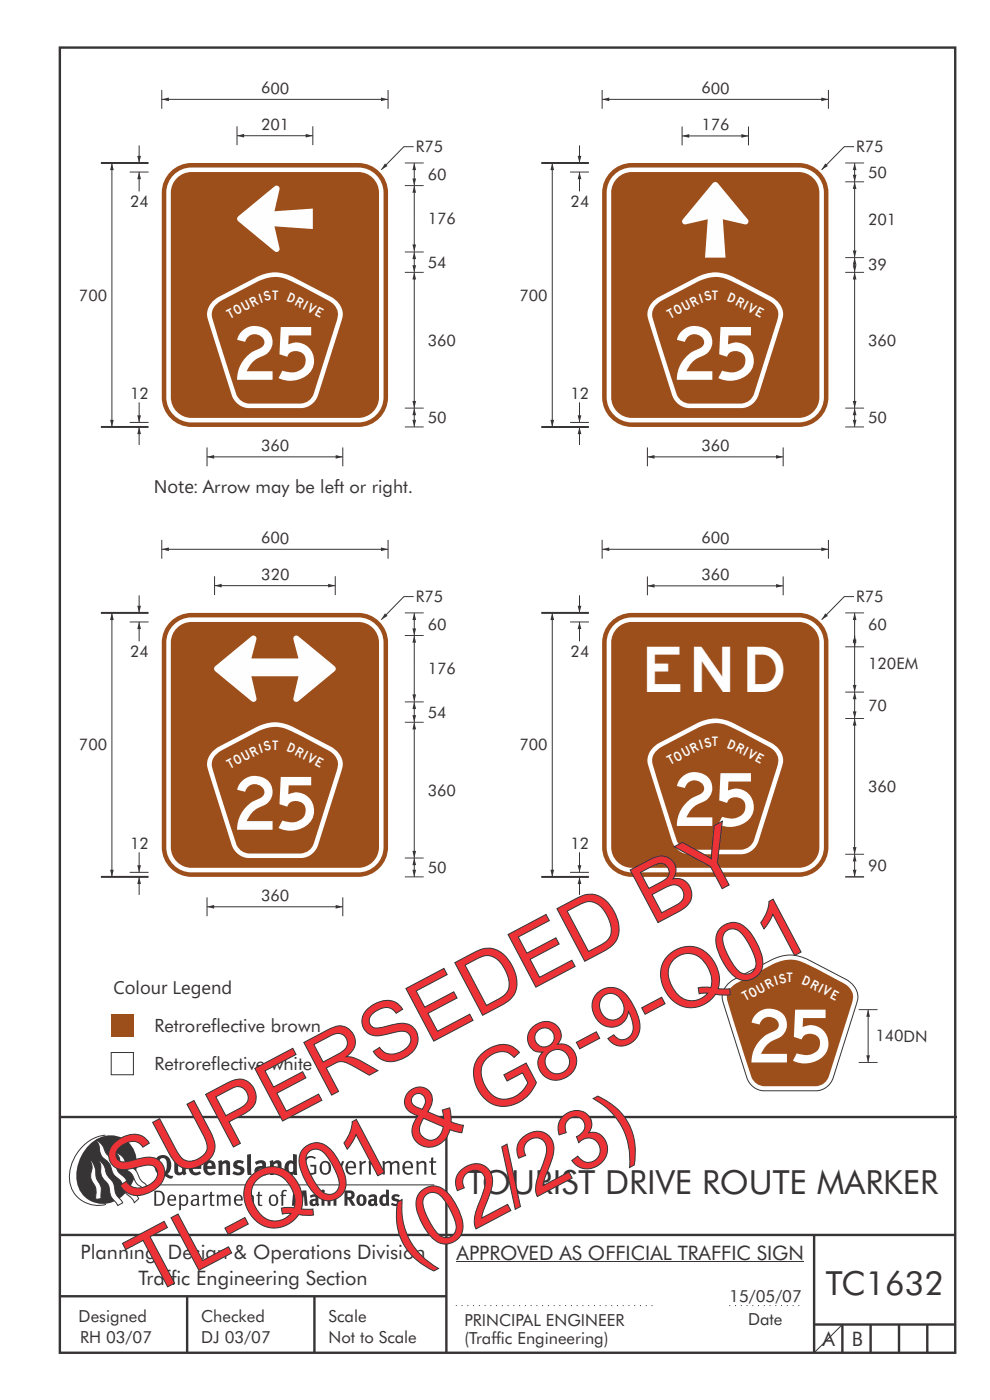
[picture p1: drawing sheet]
<svg xmlns="http://www.w3.org/2000/svg" width="210mm" height="297mm" viewBox="0 0 210 297" stroke-linecap="round" stroke-linejoin="round" font-family="sans-serif">
<g fill="none" stroke="#373435" stroke-width=".51">
<path d="M12.7 10.1h189.9v276.9h-189.9zM12.7 237h190.3M94.7 236.9v50.1M12.7 262h190M12.7 275h82M39.7 275v12M66.7 275v12M172.7 262v25M172.7 281h30M178.7 281v6M184.7 281v6M190.7 281v6"/>
<path d="M196.7 281v6"/>
</g>
<path d="M96.7 277h41.8M154.7 277h15.1" fill="none" stroke="#373435" stroke-width=".21" stroke-dasharray=".2 1" stroke-linecap="butt"/>
<path d="M96.9 267.7h73.6" fill="none" stroke="#373435" stroke-width=".21"/>
<path d="M23.6 215.1h4.7v4.7h-4.7z" fill-rule="evenodd" fill="#9d4f1b"/>
<path d="M23.6 223.3h4.7v4.7h-4.7z" fill-rule="evenodd" fill="#fefefe" stroke="#373435" stroke-width=".21"/>
<g fill="#373435">
<path d="M64.9 245.6a1.61 1.61 0 0 1 2.1 0l-.2 .3a1.17 1.17 0 0 0-1.4-.2 1.17 1.17 0 0 0-.6 1.3 1.42 1.42 0 0 0 1.2 1.8l.7-.1v-1.2h-.8l-.1-.4h1.3v1.8a1.82 1.82 0 0 1-2.2 0 1.82 1.82 0 0 1-.6-2.1l.2-.7z" fill-rule="evenodd"/>
<path d="M68.2 246.5a1.77 1.77 0 0 0 .4 2.7 1.39 1.39 0 0 0 1.4-.5 1.39 1.39 0 0 0 .2-1.5 1.19 1.19 0 0 0-2-.7zM68.5 246.8a.83 .83 0 0 1 1 .1 .83 .83 0 0 1 .2 .9 .75 .75 0 0 1-.6 1.1 .75 .75 0 0 1-.8-.9v-.9z" fill-rule="evenodd"/>
<path d="M70.5 246.3h.4l.8 2.4 .8-2.4h.5l-1.1 2.9h-.4z" fill-rule="evenodd"/>
<path d="M73.6 246.7a1.74 1.74 0 0 0 .5 2.5l.9-.1 .5-.2-.2-.3a.89 .89 0 0 1-1.1 .2 .89 .89 0 0 1-.4-1h1.7a1.15 1.15 0 0 0-.4-1.4 1.15 1.15 0 0 0-1.5 .3zM74 246.8a.67 .67 0 0 1 .8-.1 .67 .67 0 0 1 .3 .8h-1.3z" fill-rule="evenodd"/>
<path d="M76.2 246.4l.4-.1 .1 .4 .5-.4h.5l-.2 .5a.61 .61 0 0 0-.8 .6v1.8h-.4z" fill-rule="evenodd"/>
<path d="M78.1 246.4l.5-.1 .1 .4a.89 .89 0 0 1 .9-.4 .89 .89 0 0 1 .7 .7v2.2h-.4v-2.2l-.1-.2-.3-.1-.8 .3v2.2h-.4z" fill-rule="evenodd"/>
<path d="M81.1 246.4l.4-.1 .1 .4a.83 .83 0 0 1 .8-.4 .83 .83 0 0 1 .7 .4 .86 .86 0 0 1 .9-.4 .86 .86 0 0 1 .7 .7v2.2h-.4l-.1-2.4a.5 .5 0 0 0-.8 .1l-.2 .2v2.1h-.5v-2.3l-.4-.2-.7 .3v2.2h-.4z" fill-rule="evenodd"/>
<path d="M85.7 246.7a1.74 1.74 0 0 0 .5 2.5l.9-.1 .5-.2-.2-.3a.89 .89 0 0 1-1.1 .2 .89 .89 0 0 1-.4-1h1.7a1.15 1.15 0 0 0-.5-1.4 1.15 1.15 0 0 0-1.4 .3zM86 246.8a.67 .67 0 0 1 .9-.1 .67 .67 0 0 1 .3 .8h-1.3z" fill-rule="evenodd"/>
<path d="M88.3 246.4l.4-.1 .1 .4a.89 .89 0 0 1 .9-.4 .89 .89 0 0 1 .7 .7v2.2h-.4v-2.2l-.1-.2-.3-.1-.8 .3v2.2h-.4z" fill-rule="evenodd"/>
<path d="M91.5 245.6l.4-.1v.8h.7l-.2 .4h-.5v2.1l.1 .1h.5l.1 .3a.71 .71 0 0 1-1.2-.6v-1.9h-.3v-.4h.3z" fill-rule="evenodd"/>
<path d="M37 246.3l.8-.2v2a.46 .46 0 0 0 .2 .6 .46 .46 0 0 0 .6-.2v-2.2l.8-.2v2.4l.2 .5-.6 .3-.2-.3a1.03 1.03 0 0 1-1.2 .3 1.03 1.03 0 0 1-.6-1.1z" fill-rule="evenodd"/>
<path d="M40.4 246.5a1.64 1.64 0 0 0 0 2.3 1.64 1.64 0 0 0 2.3 .1l-.4-.4a.78 .78 0 0 1-.9 .2 .78 .78 0 0 1-.5-.7h1.8a1.37 1.37 0 0 0-.6-1.7 1.37 1.37 0 0 0-1.7 .2zM41 246.9a.48 .48 0 0 1 .7-.1 .48 .48 0 0 1 .2 .6h-1z" fill-rule="evenodd"/>
<path d="M43.5 246.5a1.65 1.65 0 0 0-.2 2 1.65 1.65 0 0 0 1.9 .7l.5-.3-.3-.4a.78 .78 0 0 1-.9 .3 .78 .78 0 0 1-.5-.8h1.8a1.37 1.37 0 0 0-.6-1.7 1.37 1.37 0 0 0-1.7 .2zM44.1 246.9a.48 .48 0 0 1 .6-.1 .48 .48 0 0 1 .2 .6h-.9z" fill-rule="evenodd"/>
<path d="M46.3 246.3l.7-.2 .1 .4a.95 .95 0 0 1 1-.3 .95 .95 0 0 1 .7 .8v2.3h-.8v-2.3l-.3-.2-.5 .3v2.2h-.8z" fill-rule="evenodd"/>
<path d="M49.7 246.5a1.73 1.73 0 0 1 2-.1l-.2 .5-.6-.2a.42 .42 0 0 0-.6 .3l.2 .2a1.23 1.23 0 0 1 1.4 1.1 1.47 1.47 0 0 1-2.3 .9l-.3-.2 .3-.6 .7 .3a.47 .47 0 0 0 .7-.3 .87 .87 0 0 0-1-.5l-.4-.2-.1-.4z" fill-rule="evenodd"/>
<path d="M54.1 246.5l.3 .6 .3-.2a.62 .62 0 0 1 .9 .1v.4a1.21 1.21 0 0 0-1.3 .3 1.21 1.21 0 0 0-.2 1.3 1.19 1.19 0 0 0 1.7 0l.5 .4 .4-.5-.3-.3v-1.4a.96 .96 0 0 0-1.3-1.1zM55 248l.6-.1v.7a.43 .43 0 0 1-.6 .1 .43 .43 0 0 1 0-.7z" fill-rule="evenodd"/>
<path d="M57.2 246.3l.7-.2 .1 .4a.95 .95 0 0 1 1-.3 .95 .95 0 0 1 .7 .8v2.3h-.8v-2.3l-.3-.2-.5 .3v2.2h-.8z" fill-rule="evenodd"/>
<path d="M62.2 244.8v1.5a1.29 1.29 0 0 0-1.4 .2 1.29 1.29 0 0 0-.5 1.3 1.24 1.24 0 0 0 .5 1.3 1.24 1.24 0 0 0 1.5 0l.1 .2h.7l-.1-4.4zM61.5 246.9l.4-.1 .3 .2v1.5l-.3 .1a.48 .48 0 0 1-.6-.4 1.52 1.52 0 0 1 .2-1.3z" fill-rule="evenodd"/>
<path d="M52.4 245l.8-.2 .2 4.5h-.8l-.1-.2z" fill-rule="evenodd"/>
</g>
<path d="M22.4 240.8a9 9 0 0 0-7.4 10.9 6.2 6.2 0 0 0 7.5 3.8M32.7 251.4h59.4" fill="none" stroke="#373435" stroke-width=".21"/>
<path d="M19.1 242.7a5.7 5.7 0 0 1 6.5-1.4 5.7 5.7 0 0 1 3.4 5.7 8.6 8.6 0 0 1-6.2 8.3 5.7 5.7 0 0 1-6.5-7 9.9 9.9 0 0 1 2.8-5.6z" fill-rule="evenodd" fill="#373435"/>
<path d="M24.4 244.5a3.1 3.1 0 0 1 2.3 2.2l.8 .7a3.2 3.2 0 0 1 2 2.4l.4 .6 1.2 1.1-.6 .9-.2-.3a3.5 3.5 0 0 1-1.9-2.1 3.8 3.8 0 0 0-2.1-2.2 3.5 3.5 0 0 1-1-2.2zM20.4 241.9a3.4 3.4 0 0 1 1.9 2.4l.7 .9a3.3 3.3 0 0 1 1.7 2.6 4.4 4.4 0 0 0 1.7 2l.3 .3a6.1 6.1 0 0 0 2.5 3.7l.2 .5-.9 .9a6.1 6.1 0 0 0-1.9-2.3l-.4-.7a3.6 3.6 0 0 0-1.9-2.8l-.6-1a3.6 3.6 0 0 0-1.9-2.8 3.7 3.7 0 0 1-.8-2.4zM21 246.1a3.4 3.4 0 0 1 1.5 2.7l.6 1a3.8 3.8 0 0 1 1.4 3.1l.3 .7 1.2 1.6-1 .5-.5-.7a3.2 3.2 0 0 1-1.3-2.8 4.3 4.3 0 0 0-1.4-2.2 4.7 4.7 0 0 1-.5-3zM19.2 246.1a5.1 5.1 0 0 1 1.2 3.7l.3 .7a3.1 3.1 0 0 1 .7 2.9l.1 .9-1.1 .2-.1-.8a3.5 3.5 0 0 0-.9-3.3 3.6 3.6 0 0 1 .1-2.5z" fill-rule="evenodd" fill="#fefefe" stroke="#373435" stroke-width=".21"/>
<g fill="#373435">
<path d="M33.4 245.5a2.51 2.51 0 0 0 .4 3.7l.8 .1a2.78 2.78 0 0 0 2 .7l.2-.6h-.6l-.7-.3a2.56 2.56 0 0 0 0-3.8 1.83 1.83 0 0 0-2.1 .2zM34 245.8a.87 .87 0 0 1 1 .1 .87 .87 0 0 1 .4 .9v.4a1.17 1.17 0 0 1-.9 1.5l-.3-.1a2.38 2.38 0 0 1-.2-2.8z" fill-rule="evenodd"/>
<path d="M33.1 252.9v2.6a1.12 1.12 0 0 0 1.2-.3 1.12 1.12 0 0 0 .2-1.2l-.1-.5-.3-.5zM32.7 252.6h1.1a1.67 1.67 0 0 1 1.2 1.6 1.67 1.67 0 0 1-1.3 1.6h-1zM36.1 253.9l-.2 .5h1.1a.55 .55 0 0 0-.3-.6 .55 .55 0 0 0-.6 .1zM35.8 253.7a.95 .95 0 0 1 1.2-.1 .95 .95 0 0 1 .4 1.1h-1.5a.72 .72 0 0 0 .4 .8 .72 .72 0 0 0 .9-.2l.1 .3a1.15 1.15 0 0 1-1.5 0 1.15 1.15 0 0 1-.2-1.5zM38.4 254.1v1.1a.7 .7 0 0 0 .9 .2 .7 .7 0 0 0 .2-.9 .61 .61 0 0 0-.4-.7 .61 .61 0 0 0-.7 .3zM38 253.5l.3-.1 .1 .4a.95 .95 0 0 1 1.2-.2 .95 .95 0 0 1 .3 1.2 .92 .92 0 0 1-.5 .9 .92 .92 0 0 1-1-.1v1.1l-.4 .1zM40.9 254.8a.5 .5 0 0 0 .2 .8 .5 .5 0 0 0 .7-.4v-.6zM40.5 253.7a1 1 0 0 1 1.7 .3v1.4l.2 .2-.2 .3-.3-.4a.78 .78 0 0 1-1.4 0 .78 .78 0 0 1 .8-1.1h.5a.58 .58 0 0 0-.3-.7 .58 .58 0 0 0-.7 .2zM43 253.5l.3-.1 .1 .4 .3-.3 .5-.1-.2 .4a.52 .52 0 0 0-.6 .5v1.5h-.4zM44.6 252.9l.4-.1-.1 .7h.6l-.1 .2h-.5v1.5a.35 .35 0 0 0 .6 .3v.3a.57 .57 0 0 1-.6 .1 .57 .57 0 0 1-.3-.6v-1.6h-.3v-.2h.3zM45.9 253.5l.4-.1 .1 .4 .2-.2a.64 .64 0 0 1 1 .2 .7 .7 0 0 1 .8-.4 .7 .7 0 0 1 .5 .6v1.8h-.4v-1.7l-.2-.4-.7 .4v1.7h-.3v-1.7a.38 .38 0 0 0-.3-.4 .38 .38 0 0 0-.5 .2l-.1 .2v1.7h-.4zM50.2 253.9l-.2 .5h1.1a.55 .55 0 0 0-.2-.6 .55 .55 0 0 0-.7 .1zM49.9 253.7a.95 .95 0 0 1 1.2-.1 .95 .95 0 0 1 .4 1.1h-1.5a.72 .72 0 0 0 .4 .8 .72 .72 0 0 0 .9-.2l.1 .3a1.15 1.15 0 0 1-1.5 0 1.15 1.15 0 0 1-.2-1.5zM52.1 253.5l.3-.1 .1 .4a.72 .72 0 0 1 .8-.4 .72 .72 0 0 1 .6 .6v1.8h-.4v-1.6a.45 .45 0 0 0-.3-.5 .45 .45 0 0 0-.5 .2l-.2 .2v1.7h-.3zM54.7 252.9l.4-.1v.7h.6l-.1 .2h-.5v1.5a.35 .35 0 0 0 .5 .3v.3a.57 .57 0 0 1-.6 .1 .57 .57 0 0 1-.3-.6v-1.6h-.3v-.2h.3zM57.6 253.8l-.2 .8a.65 .65 0 0 0 .3 .8 .65 .65 0 0 0 .8-.2l.1-.1a.93 .93 0 0 0-.7-1.4zM57.3 253.7a1.12 1.12 0 0 1 1.4 0 1.12 1.12 0 0 1 .2 1.5 1.01 1.01 0 0 1-1.2 .6 1.01 1.01 0 0 1-.7-1.2zM59.9 252.6l.5-.2 .5 .1-.2 .3-.3-.1-.3 .2v.6h.6l-.1 .2h-.5v2.1h-.4v-2.1h-.2v-.2h.2zM62.2 252.5l-.3 3.3h.7l.1-2.3 .6 2.3h.5l.7-2.3 .1 2.3h.7l-.3-3.3h-.9l-.5 2.2-.5-2.2zM65.7 253.7l.3 .4a.51 .51 0 0 1 .5-.3 .51 .51 0 0 1 .4 .4v.1a.88 .88 0 0 0-1.1 .3 .88 .88 0 0 0 .2 1.2 .9 .9 0 0 0 1.1-.2l.3 .3 .4-.4-.3-.3v-1a.87 .87 0 0 0-.4-.9 .87 .87 0 0 0-1 .2zM66.4 254.8l.5-.1v.6l-.1 .1h-.3l-.2-.2zM68.2 253.4v2.4h.6v-2.5zM68.1 252.7a.4 .4 0 0 0 .8 0 .4 .4 0 0 0-.8 0zM69.4 253.5l.1 2.3h.6v-1.7a.33 .33 0 0 1 .4-.2 .33 .33 0 0 1 .2 .3v1.6h.7v-1.8a.75 .75 0 0 0-.6-.6 .75 .75 0 0 0-.8 .2v-.3zM73.1 252.5v3.3h.6v-1.4l.3 .3 .7 1.1h.7l-.9-1.4a.94 .94 0 0 0 .7-1 .94 .94 0 0 0-.9-.9zM73.7 253.1a.51 .51 0 0 1 .7 .1 .51 .51 0 0 1-.1 .7h-.6zM75.9 253.7a1.19 1.19 0 0 0-.1 1.7 1.19 1.19 0 0 0 1.7 0 1.19 1.19 0 0 0 0-1.6 1.19 1.19 0 0 0-1.6-.1zM76.5 253.9l.2-.1a.99 .99 0 0 1 0 1.6 1.06 1.06 0 0 1-.2-1.5zM78.1 253.7l.3 .4a.51 .51 0 0 1 .5-.3 .51 .51 0 0 1 .4 .4v.1a.88 .88 0 0 0-1.1 .3 .88 .88 0 0 0 .2 1.2 .9 .9 0 0 0 1.1-.2l.3 .3 .4-.4-.2-.3v-1a.87 .87 0 0 0-.5-.9 .87 .87 0 0 0-1 .2zM78.9 254.8l.4-.1v.6l-.1 .1h-.3l-.2-.2zM81.9 252.3v1.2a1.2 1.2 0 0 0-1.4 .6 1.2 1.2 0 0 0 .2 1.4l.5 .3 .8-.1v.1h.6l-.1-3.4zM81.4 253.9l.5 .1-.1 1.2a.46 .46 0 0 1-.5 0 .46 .46 0 0 1-.2-.6zM83.3 253.5a.79 .79 0 0 0-.2 1 .79 .79 0 0 0 1 .4 .33 .33 0 0 1 0 .5 .33 .33 0 0 1-.5-.1l-.5-.2-.2 .5a1.15 1.15 0 0 0 1.2 .3 1.15 1.15 0 0 0 .8-1 1.49 1.49 0 0 0-1.2-.8 .4 .4 0 0 1 .3-.3 .4 .4 0 0 1 .4 .1l.2 .1 .2-.4a1.47 1.47 0 0 0-1.5-.1z" fill-rule="evenodd"/>
</g>
<path d="M36.8 37.1a5.3 5.3 0 0 1 3.8-1.6h35.4a5.4 5.4 0 0 1 5.4 5.4v43.4a5.4 5.4 0 0 1-5.4 5.3h-35.4a5.4 5.4 0 0 1-5.3-5.3v-43.4a5.3 5.3 0 0 1 1.5-3.8zM37.8 37.5a4.4 4.4 0 0 1 2.8-1h35.4a4.4 4.4 0 0 1 4.4 4.4v43.4a4.4 4.4 0 0 1-4.4 4.4h-35.4a4.4 4.4 0 0 1-4.4-4.4v-43.4a4.4 4.4 0 0 1 1.6-3.4zM36.2 36.4a6.3 6.3 0 0 1 4.4-1.8h35.4a6.3 6.3 0 0 1 6.3 6.3v43.4a6.3 6.3 0 0 1-6.3 6.3h-35.4a6.3 6.3 0 0 1-6.3-6.3v-43.4a6.3 6.3 0 0 1 1.9-4.5z" fill-rule="evenodd" fill="#9d4f1b"/>
<path d="M43.9 96.9h28.8" fill="none" stroke="#373435" stroke-width=".21"/>
<g fill="#373435">
<path d="M71.2 96.5l1.5 .4-1.5 .4z"/>
<path d="M43.9 96.9l1.5-.4v.8z"/>
</g>
<path d="M43.9 94.9v4M72.7 94.9v4" fill="none" stroke="#373435" stroke-width=".21"/>
<path d="M50.5 45.9l7.7-6.4a.64 .64 0 0 1 .8 0 .64 .64 0 0 1 .3 .7l-1.1 4.6 8.2-.6v4.4l-8.2-.6 1.1 4.7a.64 .64 0 0 1-.3 .7 .64 .64 0 0 1-.8-.1l-7.7-6.5a.61 .61 0 0 1 0-.9z" fill-rule="evenodd" fill="#fefefe"/>
<path d="M34.3 21.1h48" fill="none" stroke="#373435" stroke-width=".21"/>
<g fill="#373435">
<path d="M80.8 20.7l1.5 .4-1.5 .4z"/>
<path d="M34.3 21.1l1.5-.4v.8z"/>
</g>
<path d="M34.3 19.1v4M82.3 19.1v4M29.5 90.6v3.8" fill="none" stroke="#373435" stroke-width=".21"/>
<path d="M29.5 90.6l.4 1.5h-.8z" fill="#373435"/>
<path d="M29.5 36.5v4.1" fill="none" stroke="#373435" stroke-width=".21"/>
<path d="M29.5 36.5l.4 1.5h-.8z" fill="#373435"/>
<path d="M29.5 30.9v3.7" fill="none" stroke="#373435" stroke-width=".21"/>
<path d="M29.1 33.1h.8l-.4 1.5z" fill="#373435"/>
<path d="M29.5 85.4v4.2" fill="none" stroke="#373435" stroke-width=".21"/>
<path d="M29.1 88.1h.8l-.4 1.5z" fill="#373435"/>
<path d="M23.7 34.6v56M27.5 36.5h4M27.5 89.6h4" fill="none" stroke="#373435" stroke-width=".21"/>
<g fill="#373435">
<path d="M23.3 89.1h.8l-.4 1.5z"/>
<path d="M23.7 34.6l.4 1.5h-.8z"/>
</g>
<path d="M21.4 34.6h10.1M50.3 28.8h16.1M21.4 90.6h10.1" fill="none" stroke="#373435" stroke-width=".21"/>
<g fill="#373435">
<path d="M64.8 28.4l1.6 .4-1.6 .4z"/>
<path d="M50.3 28.8l1.5-.4v.8z"/>
</g>
<path d="M50.3 26.8v4M66.4 26.8v4M87.7 31.1h-2l-4.8 4.9" fill="none" stroke="#373435" stroke-width=".21"/>
<path d="M81.7 34.7l.5 .5-1.3 .8z" fill="#373435"/>
<path d="M87.9 57.8v28.8" fill="none" stroke="#373435" stroke-width=".21"/>
<g fill="#373435">
<path d="M87.5 85.1h.8l-.4 1.5z"/>
<path d="M87.9 57.8l.4 1.5h-.8z"/>
</g>
<path d="M87.9 39.4v14M85.9 53.5h4" fill="none" stroke="#373435" stroke-width=".21"/>
<g fill="#373435">
<path d="M87.5 51.9h.8l-.4 1.5z"/>
<path d="M87.9 39.4l.4 1.5h-.8z"/>
</g>
<path d="M85.9 57.8h4M87.9 53.5v4.3" fill="none" stroke="#373435" stroke-width=".21"/>
<g fill="#373435">
<path d="M87.5 56.3h.8l-.4 1.5z"/>
<path d="M87.9 53.5l.4 1.5h-.8z"/>
</g>
<path d="M85.9 90.6h4M85.9 86.6h4M87.9 86.6v4" fill="none" stroke="#373435" stroke-width=".21"/>
<g fill="#373435">
<path d="M87.5 89.1h.8l-.4 1.5z"/>
<path d="M87.9 86.6l.4 1.5h-.8z"/>
</g>
<path d="M85.9 39.4h4M85.9 34.6h4M87.9 34.6v4.8" fill="none" stroke="#373435" stroke-width=".21"/>
<g fill="#373435">
<path d="M87.5 37.9h.8l-.4 1.5z"/>
<path d="M87.9 34.6l.4 1.5h-.8z"/>
</g>
<path d="M45.4 63.7l1.1-.8 7.8-4.1a8 8 0 0 1 8 0l7.9 4.1a4 4 0 0 1 2.1 5.5l-4.8 15.4a4 4 0 0 1-3.7 2.8h-11a4 4 0 0 1-3.7-2.8l-4.8-15.4a3.8 3.8 0 0 1 1.1-4.7z" fill-rule="evenodd" fill="#fefefe"/>
<g fill="#9d4f1b">
<path d="M45.9 64.6l1-.8 8-4.2a7.5 7.5 0 0 1 7.5 .4l6.4 3.3a3.7 3.7 0 0 1 2.8 4.1l-5 16.1a3 3 0 0 1-2.8 2.1h-11a3.3 3.3 0 0 1-3-3l-4.4-14a3.2 3.2 0 0 1 .5-4z" fill-rule="evenodd"/>
<path d="M130.3 37.1a5.3 5.3 0 0 1 3.7-1.6h35.4a5.4 5.4 0 0 1 5.4 5.4v43.4a5.4 5.4 0 0 1-5.4 5.3h-35.4a5.4 5.4 0 0 1-5.3-5.3v-43.4a5.3 5.3 0 0 1 1.6-3.8zM131.2 37.5a4.4 4.4 0 0 1 2.8-1h35.4a4.4 4.4 0 0 1 4.4 4.4v43.4a4.4 4.4 0 0 1-4.4 4.4h-35.4a4.4 4.4 0 0 1-4.4-4.4v-43.4a4.4 4.4 0 0 1 1.6-3.4zM129.6 36.4a6.3 6.3 0 0 1 4.4-1.8h35.4a6.3 6.3 0 0 1 6.3 6.3v43.4a6.3 6.3 0 0 1-6.3 6.3h-35.4a6.3 6.3 0 0 1-6.3-6.3v-43.4a6.3 6.3 0 0 1 1.9-4.5z" fill-rule="evenodd"/>
</g>
<path d="M181.2 31.1h-2.1l-4.8 4.9" fill="none" stroke="#373435" stroke-width=".21"/>
<path d="M175.1 34.7l.5 .5-1.3 .8z" fill="#373435"/>
<path d="M179.3 90.6h4M179.3 86.6h4M181.3 86.6v4" fill="none" stroke="#373435" stroke-width=".21"/>
<g fill="#373435">
<path d="M180.9 89.1h.8l-.4 1.5z"/>
<path d="M181.3 86.6l.4 1.5h-.8z"/>
</g>
<path d="M137.3 96.9h28.8" fill="none" stroke="#373435" stroke-width=".21"/>
<g fill="#373435">
<path d="M164.6 96.5l1.5 .4-1.5 .4z"/>
<path d="M137.3 96.9l1.5-.4v.8z"/>
</g>
<path d="M137.3 94.9v4M166.1 94.9v4" fill="none" stroke="#373435" stroke-width=".21"/>
<path d="M151.2 38.8h.1a.61 .61 0 0 1 .9 0l6.4 7.7a.64 .64 0 0 1 .1 .8 .64 .64 0 0 1-.7 .3l-4.7-1.1 .6 8.2h-4.3l.5-8.2-4.6 1.1a.64 .64 0 0 1-.7-.3 .64 .64 0 0 1 .1-.8z" fill-rule="evenodd" fill="#fefefe"/>
<path d="M181.3 57.8v28.8" fill="none" stroke="#373435" stroke-width=".21"/>
<g fill="#373435">
<path d="M180.9 85.1h.8l-.4 1.5z"/>
<path d="M181.3 57.8l.4 1.5h-.8z"/>
</g>
<path d="M179.3 38.6h4M179.3 34.6h4M181.3 34.6v4M179.3 54.7h4" fill="none" stroke="#373435" stroke-width=".21"/>
<g fill="#373435">
<path d="M180.9 37.1h.8l-.4 1.5z"/>
<path d="M181.3 34.6l.4 1.5h-.8z"/>
</g>
<path d="M181.3 38.6v16.1" fill="none" stroke="#373435" stroke-width=".21"/>
<g fill="#373435">
<path d="M180.9 53.1h.8l-.4 1.6z"/>
<path d="M181.3 38.6l.4 1.5h-.8z"/>
</g>
<path d="M179.3 57.8h4M181.3 54.7v3.1" fill="none" stroke="#373435" stroke-width=".21"/>
<g fill="#373435">
<path d="M180.9 56.3h.8l-.4 1.5z"/>
<path d="M181.3 54.7l.4 1.5h-.8z"/>
</g>
<path d="M122.9 90.6v3.8" fill="none" stroke="#373435" stroke-width=".21"/>
<path d="M122.9 90.6l.4 1.5h-.8z" fill="#373435"/>
<path d="M122.9 36.5v4.1" fill="none" stroke="#373435" stroke-width=".21"/>
<path d="M122.9 36.5l.4 1.5h-.8z" fill="#373435"/>
<path d="M122.9 30.9v3.7" fill="none" stroke="#373435" stroke-width=".21"/>
<path d="M122.5 33.1h.8l-.4 1.5z" fill="#373435"/>
<path d="M122.9 85.4v4.2" fill="none" stroke="#373435" stroke-width=".21"/>
<path d="M122.5 88.1h.8l-.4 1.5z" fill="#373435"/>
<path d="M117.1 34.6v56M120.9 36.5h4M120.9 89.6h4" fill="none" stroke="#373435" stroke-width=".21"/>
<g fill="#373435">
<path d="M116.8 89.1h.7l-.4 1.5z"/>
<path d="M117.1 34.6l.4 1.5h-.7z"/>
</g>
<path d="M114.8 34.6h10.1M127.7 21.1h48M114.8 90.6h10.1" fill="none" stroke="#373435" stroke-width=".21"/>
<g fill="#373435">
<path d="M174.2 20.7l1.5 .4-1.5 .4z"/>
<path d="M127.7 21.1l1.5-.4v.8z"/>
</g>
<path d="M127.7 19.1v4M175.7 19.1v4M144.7 28.8h14.1" fill="none" stroke="#373435" stroke-width=".21"/>
<g fill="#373435">
<path d="M157.3 28.4l1.5 .4-1.5 .4z"/>
<path d="M144.7 28.8l1.5-.4v.8z"/>
</g>
<path d="M144.7 26.8v4M158.8 26.8v4" fill="none" stroke="#373435" stroke-width=".21"/>
<path d="M138.8 63.7l1.1-.8 7.9-4.1a8 8 0 0 1 7.9 0l7.9 4.1a4 4 0 0 1 2.2 5.5l-4.9 15.4a4 4 0 0 1-3.7 2.8h-11a4 4 0 0 1-3.6-2.8l-4.9-15.4a3.8 3.8 0 0 1 1.1-4.7z" fill-rule="evenodd" fill="#fefefe"/>
<g fill="#9d4f1b">
<path d="M139.3 64.6l1-.8 8-4.2a7.5 7.5 0 0 1 7.6 .4l6.3 3.3a3.7 3.7 0 0 1 2.8 4.1l-5 16.1a3 3 0 0 1-2.8 2.1h-11a3.3 3.3 0 0 1-3-3l-4.4-14a3.2 3.2 0 0 1 .5-4z" fill-rule="evenodd"/>
<path d="M36.8 132.6a5.3 5.3 0 0 1 3.8-1.6h35.4a5.4 5.4 0 0 1 5.4 5.3v43.4a5.4 5.4 0 0 1-5.4 5.4h-35.4a5.4 5.4 0 0 1-5.3-5.4v-43.4a5.3 5.3 0 0 1 1.5-3.7zM37.8 133a4.4 4.4 0 0 1 2.8-1.1h35.4a4.4 4.4 0 0 1 4.4 4.4v43.4a4.4 4.4 0 0 1-4.4 4.4h-35.4a4.4 4.4 0 0 1-4.4-4.4v-43.4a4.4 4.4 0 0 1 1.6-3.3zM36.2 131.9a6.3 6.3 0 0 1 4.4-1.9h35.4a6.3 6.3 0 0 1 6.3 6.3v43.4a6.3 6.3 0 0 1-6.3 6.3h-35.4a6.3 6.3 0 0 1-6.3-6.3v-43.4a6.3 6.3 0 0 1 1.9-4.4z" fill-rule="evenodd"/>
</g>
<path d="M87.7 126.6h-2l-4.8 4.9" fill="none" stroke="#373435" stroke-width=".21"/>
<path d="M81.7 130.1l.5 .6-1.3 .8z" fill="#373435"/>
<path d="M43.9 192.4h28.8" fill="none" stroke="#373435" stroke-width=".21"/>
<g fill="#373435">
<path d="M71.2 192l1.5 .4-1.5 .4z"/>
<path d="M43.9 192.4l1.5-.4v.8z"/>
</g>
<path d="M43.9 190.4v4M72.7 190.4v4" fill="none" stroke="#373435" stroke-width=".21"/>
<path d="M45.6 141.3l7.7-6.3a.64 .64 0 0 1 .8-.1 .64 .64 0 0 1 .3 .7l-1.1 4.1h10l-1.1-4.1a.64 .64 0 0 1 .3-.7 .64 .64 0 0 1 .8 .1l7.8 6.4a.61 .61 0 0 1-.1 1l-7.7 6.3a.64 .64 0 0 1-.8 .1 .64 .64 0 0 1-.3-.7l1.1-4.6h-10l1.1 4.6a.64 .64 0 0 1-.3 .7 .64 .64 0 0 1-.8-.1l-7.7-6.4a.61 .61 0 0 1 0-1z" fill-rule="evenodd" fill="#fefefe"/>
<path d="M87.9 153.2v28.8" fill="none" stroke="#373435" stroke-width=".21"/>
<g fill="#373435">
<path d="M87.5 180.5h.8l-.4 1.5z"/>
<path d="M87.9 153.2l.4 1.5h-.8z"/>
</g>
<path d="M87.9 134.8v14M85.9 148.9h4" fill="none" stroke="#373435" stroke-width=".21"/>
<g fill="#373435">
<path d="M87.5 147.3h.8l-.4 1.5z"/>
<path d="M87.9 134.8l.4 1.5h-.8z"/>
</g>
<path d="M85.9 153.2h4M87.9 148.9v4.3" fill="none" stroke="#373435" stroke-width=".21"/>
<g fill="#373435">
<path d="M87.5 151.7h.8l-.4 1.5z"/>
<path d="M87.9 148.9l.4 1.5h-.8z"/>
</g>
<path d="M34.3 116.5h48" fill="none" stroke="#373435" stroke-width=".21"/>
<g fill="#373435">
<path d="M80.8 116.1l1.5 .4-1.5 .4z"/>
<path d="M34.3 116.5l1.5-.4v.8z"/>
</g>
<path d="M34.3 114.5v4M82.3 114.5v4M29.5 186v3.9" fill="none" stroke="#373435" stroke-width=".21"/>
<path d="M29.5 186l.4 1.5h-.8z" fill="#373435"/>
<path d="M29.5 131.9v4.2" fill="none" stroke="#373435" stroke-width=".21"/>
<path d="M29.5 131.9l.4 1.6h-.8z" fill="#373435"/>
<path d="M29.5 126.3v3.7" fill="none" stroke="#373435" stroke-width=".21"/>
<path d="M29.1 128.5h.8l-.4 1.5z" fill="#373435"/>
<path d="M29.5 180.8v4.3" fill="none" stroke="#373435" stroke-width=".21"/>
<path d="M29.1 183.6h.8l-.4 1.5z" fill="#373435"/>
<path d="M23.7 130v56M27.5 131.9h4M27.5 185.1h4" fill="none" stroke="#373435" stroke-width=".21"/>
<g fill="#373435">
<path d="M23.3 184.5h.8l-.4 1.5z"/>
<path d="M23.7 130l.4 1.5h-.8z"/>
</g>
<path d="M21.4 130h10.1M45.5 124.2h25.6M21.4 186h10.1" fill="none" stroke="#373435" stroke-width=".21"/>
<g fill="#373435">
<path d="M69.6 123.8l1.5 .4-1.5 .4z"/>
<path d="M45.5 124.2l1.5-.4v.8z"/>
</g>
<path d="M45.5 122.2v4M71.1 122.2v4M85.9 186h4M85.9 182h4M87.9 182v4" fill="none" stroke="#373435" stroke-width=".21"/>
<g fill="#373435">
<path d="M87.5 184.5h.8l-.4 1.5z"/>
<path d="M87.9 182l.4 1.5h-.8z"/>
</g>
<path d="M85.9 134.8h4M85.9 130h4M87.9 130v4.8" fill="none" stroke="#373435" stroke-width=".21"/>
<g fill="#373435">
<path d="M87.5 133.3h.8l-.4 1.5z"/>
<path d="M87.9 130l.4 1.5h-.8z"/>
</g>
<path d="M45.4 159.1l1.1-.7 7.8-4.1a8 8 0 0 1 8 0l7.9 4.1a4 4 0 0 1 2.1 5.4l-4.8 15.4a4 4 0 0 1-3.7 2.8h-11a4 4 0 0 1-3.7-2.8l-4.8-15.4a3.8 3.8 0 0 1 1.1-4.7z" fill-rule="evenodd" fill="#fefefe"/>
<g fill="#9d4f1b">
<path d="M45.9 160l1-.8 8-4.1a7.5 7.5 0 0 1 7.5 .3l6.4 3.4a3.7 3.7 0 0 1 2.8 4l-5 16.1a3 3 0 0 1-2.8 2.2h-11a3.3 3.3 0 0 1-3-3l-4.4-14a3.2 3.2 0 0 1 .5-4.1z" fill-rule="evenodd"/>
<path d="M130.3 132.6a5.3 5.3 0 0 1 3.7-1.6h35.4a5.4 5.4 0 0 1 5.4 5.3v43.4a5.4 5.4 0 0 1-5.4 5.4h-35.4a5.4 5.4 0 0 1-5.3-5.4v-43.4a5.3 5.3 0 0 1 1.6-3.7zM130.7 133.5a4.4 4.4 0 0 1 3.3-1.6h35.4a4.4 4.4 0 0 1 4.4 4.4v43.4a4.4 4.4 0 0 1-4.4 4.4h-35.4a4.4 4.4 0 0 1-4.4-4.4v-43.4a4.4 4.4 0 0 1 1.1-2.8zM129.6 131.9a6.3 6.3 0 0 1 4.4-1.9h35.4a6.3 6.3 0 0 1 6.3 6.3v43.4a6.3 6.3 0 0 1-6.3 6.3h-35.4a6.3 6.3 0 0 1-6.3-6.3v-43.4a6.3 6.3 0 0 1 1.9-4.4z" fill-rule="evenodd"/>
</g>
<path d="M137.3 124.3h28.8" fill="none" stroke="#373435" stroke-width=".21"/>
<g fill="#373435">
<path d="M164.6 123.9l1.5 .4-1.5 .4z"/>
<path d="M137.3 124.3l1.5-.4v.8z"/>
</g>
<path d="M181.2 126.6h-2.1l-4.8 4.9" fill="none" stroke="#373435" stroke-width=".21"/>
<path d="M175.1 130.1l.5 .6-1.3 .8z" fill="#373435"/>
<path d="M137.3 122.3v4M166.1 122.3v4M181.3 152.4v28.8M179.3 186h4" fill="none" stroke="#373435" stroke-width=".21"/>
<g fill="#373435">
<path d="M180.9 179.7h.8l-.4 1.5z"/>
<path d="M181.3 152.4l.4 1.5h-.8z"/>
</g>
<path d="M181.3 134.8v12M179.3 146.8h4" fill="none" stroke="#373435" stroke-width=".21"/>
<g fill="#373435">
<path d="M180.9 145.3h.8l-.4 1.5z"/>
<path d="M181.3 134.8l.4 1.5h-.8z"/>
</g>
<path d="M179.3 152.4h4M181.3 146.8v5.6" fill="none" stroke="#373435" stroke-width=".21"/>
<g fill="#373435">
<path d="M180.9 150.9h.8l-.4 1.5z"/>
<path d="M181.3 146.8l.4 1.5h-.8z"/>
</g>
<path d="M127.7 116.5h48" fill="none" stroke="#373435" stroke-width=".21"/>
<g fill="#373435">
<path d="M174.2 116.1l1.5 .4-1.5 .4z"/>
<path d="M127.7 116.5l1.5-.4v.8z"/>
</g>
<path d="M127.7 114.5v4M175.7 114.5v4M122.9 186v3.9" fill="none" stroke="#373435" stroke-width=".21"/>
<path d="M122.9 186l.4 1.5h-.8z" fill="#373435"/>
<path d="M122.9 131.9v4.2" fill="none" stroke="#373435" stroke-width=".21"/>
<path d="M122.9 131.9l.4 1.6h-.8z" fill="#373435"/>
<path d="M122.9 126.3v3.7" fill="none" stroke="#373435" stroke-width=".21"/>
<path d="M122.5 128.5h.8l-.4 1.5z" fill="#373435"/>
<path d="M122.9 180.8v4.3" fill="none" stroke="#373435" stroke-width=".21"/>
<path d="M122.5 183.6h.8l-.4 1.5z" fill="#373435"/>
<path d="M117.1 130v56M120.9 131.9h4M120.9 185.1h4" fill="none" stroke="#373435" stroke-width=".21"/>
<g fill="#373435">
<path d="M116.8 184.5h.7l-.4 1.5z"/>
<path d="M117.1 130l.4 1.5h-.7z"/>
</g>
<path d="M114.8 130h10.1M114.8 186h10.1M179.3 186h4M179.3 181.2h4M181.3 181.2v4.8" fill="none" stroke="#373435" stroke-width=".21"/>
<g fill="#373435">
<path d="M180.9 184.5h.8l-.4 1.5z"/>
<path d="M181.3 181.2l.4 1.5h-.8z"/>
</g>
<path d="M179.3 137.2h4M179.3 130h4M181.3 130v7.2" fill="none" stroke="#373435" stroke-width=".21"/>
<g fill="#373435">
<path d="M180.9 135.7h.8l-.4 1.5z"/>
<path d="M181.3 130l.4 1.5h-.8z"/>
</g>
<path d="M138.8 158.3l1.1-.7 7.9-4.1a8 8 0 0 1 7.9 0l7.9 4.1a4 4 0 0 1 2.2 5.4l-4.9 15.4a4 4 0 0 1-3.7 2.8h-11a4 4 0 0 1-3.6-2.8l-4.9-15.4a3.8 3.8 0 0 1 1.1-4.7z" fill-rule="evenodd" fill="#fefefe"/>
<path d="M139.3 159.2l1-.8 8-4.1a7.5 7.5 0 0 1 7.6 .3l6.3 3.4a3.7 3.7 0 0 1 2.8 4l-5 16.1a3 3 0 0 1-2.8 2.2h-11a3.3 3.3 0 0 1-3-3l-4.4-14a3.2 3.2 0 0 1 .5-4.1z" fill-rule="evenodd" fill="#9d4f1b"/>
<path d="M154.7 208.5l1-.7 7.9-4.1a8 8 0 0 1 8 0l7.8 4.1a4 4 0 0 1 2.2 5.4l-4.9 15.4a4 4 0 0 1-3.6 2.8h-11a4 4 0 0 1-3.7-2.8l-4.9-15.4a3.8 3.8 0 0 1 1.2-4.7z" fill-rule="evenodd" fill="#fefefe" stroke="#373435" stroke-width=".21"/>
<path d="M155.2 209.4l1-.8 8-4.2a7.5 7.5 0 0 1 7.5 .4l6.4 3.3a3.7 3.7 0 0 1 2.8 4.1l-5.1 16.1a3 3 0 0 1-2.8 2.1h-10.9a3.3 3.3 0 0 1-3.1-3l-4.4-13.9a3.2 3.2 0 0 1 .6-4.1z" fill-rule="evenodd" fill="#9d4f1b"/>
<path d="M184.2 214.2v11.2M182.2 225.4h4" fill="none" stroke="#373435" stroke-width=".21"/>
<g fill="#373435">
<path d="M183.8 223.9h.7l-.3 1.5z"/>
<path d="M184.2 214.2l.3 1.5h-.7z"/>
</g>
<path d="M182.2 214.2h4M178.7 281l-6 6" fill="none" stroke="#373435" stroke-width=".21"/>
<g font-size="17.6" fill="#ed3237">
<text x="26.7" y="255.4" transform="rotate(-28 26.7 255.4)">SUPERSEDED BY</text>
<text x="86.7" y="268.3" transform="rotate(-28 86.7 268.3)">(02/23)</text>
<text x="31.5" y="275.1" transform="rotate(-28 31.5 275.1)">TL-Q01 &amp; G8-9-Q01</text>
</g>
<g font-size="11.2" fill="#fefefe">
<text x="50.3" y="80.6">25</text>
<text x="143.6" y="80.6">25</text>
<text x="50.3" y="176">25</text>
<text x="143.6" y="175.2">25</text>
<text x="159.4" y="225.4">25</text>
</g>
<text font-size="9.6" fill="#fefefe" x="137.3" y="146.8">END</text>
<g font-size="7.1" fill="#373435">
<text x="99.1" y="253.3">TOURIST DRIVE ROUTE MARKER</text>
<text x="175.2" y="274.6">TC1632</text>
</g>
<g font-size="4.2" fill="#373435">
<text x="17.1" y="267">Planning, Design &amp; Operations Division</text>
<text x="96.9" y="267.2">APPROVED AS OFFICIAL TRAFFIC SIGN</text>
<text x="29.4" y="272.6">Traffic Engineering Section</text>
<text x="174.4" y="285.6">A</text>
<text x="180.7" y="285.5">B</text>
</g>
<g font-size="3.9" fill="#373435">
<text x="32.6" y="104.6">Note: Arrow may be left or right.</text>
<text x="24.1" y="210.9">Colour Legend</text>
<text x="32.8" y="218.9">Retroreflective brown</text>
<text x="32.8" y="227.1">Retroreflective white</text>
</g>
<g font-size="3.5" fill="#373435">
<text x="16.7" y="280.4">Designed</text>
<text x="42.7" y="280.4">Checked</text>
<text x="69.7" y="280.4">Scale</text>
<text x="98.5" y="281.3">PRINCIPAL ENGINEER</text>
<text x="154.7" y="276.2">15/05/07</text>
<text x="158.7" y="281">Date</text>
<text x="17" y="284.8">RH 03/07</text>
<text x="42.7" y="284.8">DJ 03/07</text>
<text x="69.7" y="285">Not to Scale</text>
<text x="98.5" y="285.1">(Traffic Engineering)</text>
</g>
<g font-size="3.4" fill="#373435">
<text x="55.4" y="19.8" transform="rotate(1 55.4 19.8)">600</text>
<text x="148.8" y="19.8" transform="rotate(1 148.8 19.8)">600</text>
<text x="55.4" y="27.5" transform="rotate(1 55.4 27.5)">201</text>
<text x="148.8" y="27.6" transform="rotate(1 148.8 27.6)">176</text>
<text x="88.2" y="32.2">R75</text>
<text x="181.6" y="32.2">R75</text>
<text x="90.7" y="38.2" transform="rotate(1 90.7 38.2)">60</text>
<text x="184.1" y="37.7" transform="rotate(1 184.1 37.7)">50</text>
<text x="27.6" y="43.8">24</text>
<text x="90.7" y="47.5" transform="rotate(1 90.7 47.5)">176</text>
<text x="121" y="43.8">24</text>
<text x="184.1" y="47.8" transform="rotate(1 184.1 47.8)">201</text>
<text x="90.7" y="56.8" transform="rotate(1 90.7 56.8)">54</text>
<text x="184.1" y="57.4" transform="rotate(1 184.1 57.4)">39</text>
<text x="16.8" y="63.8">700</text>
<text x="110.2" y="63.8">700</text>
<text x="90.7" y="73.4" transform="rotate(1 90.7 73.4)">360</text>
<text x="184.1" y="73.4" transform="rotate(1 184.1 73.4)">360</text>
<text x="27.6" y="84.6">12</text>
<text x="90.7" y="89.7" transform="rotate(1 90.7 89.7)">50</text>
<text x="121" y="84.6">12</text>
<text x="184.1" y="89.7" transform="rotate(1 184.1 89.7)">50</text>
<text x="55.4" y="95.7" transform="rotate(1 55.4 95.7)">360</text>
<text x="148.8" y="95.7" transform="rotate(1 148.8 95.7)">360</text>
<text x="55.4" y="115.3" transform="rotate(1 55.4 115.3)">600</text>
<text x="148.8" y="115.3" transform="rotate(1 148.8 115.3)">600</text>
<text x="55.4" y="123" transform="rotate(1 55.4 123)">320</text>
<text x="148.8" y="123" transform="rotate(1 148.8 123)">360</text>
<text x="88.2" y="127.7">R75</text>
<text x="181.6" y="127.7">R75</text>
<text x="90.7" y="133.6" transform="rotate(1 90.7 133.6)">60</text>
<text x="184.2" y="133.6" transform="rotate(1 184.2 133.6)">60</text>
<text x="27.6" y="139.3">24</text>
<text x="90.7" y="143" transform="rotate(1 90.7 143)">176</text>
<text x="121" y="139.3">24</text>
<text x="184.2" y="141.9" transform="rotate(1 184.2 141.9)">120EM</text>
<text x="90.7" y="152.2" transform="rotate(1 90.7 152.2)">54</text>
<text x="184.2" y="150.8" transform="rotate(1 184.2 150.8)">70</text>
<text x="16.8" y="159.2">700</text>
<text x="110.2" y="159.2">700</text>
<text x="90.7" y="168.8" transform="rotate(1 90.7 168.8)">360</text>
<text x="184.2" y="168" transform="rotate(1 184.2 168)">360</text>
<text x="27.6" y="180">12</text>
<text x="90.7" y="185.2" transform="rotate(1 90.7 185.2)">50</text>
<text x="121" y="180">12</text>
<text x="184.2" y="184.8" transform="rotate(1 184.2 184.8)">90</text>
<text x="55.4" y="191.1" transform="rotate(1 55.4 191.1)">360</text>
<text x="185.7" y="220.9" transform="rotate(1 185.7 220.9)">140DN</text>
</g>
<g font-size="2" fill="#fefefe">
<text x="55.5" y="64.2" transform="rotate(-18 55.5 64.2)">I</text>
<text x="56.3" y="63.9" transform="rotate(-13 56.3 63.9)">S</text>
<text x="57.8" y="63.6">T</text>
<text x="60.8" y="63.9" transform="rotate(23 60.8 63.9)">D</text>
<text x="62.6" y="64.7" transform="rotate(28 62.6 64.7)">RIVE</text>
<text x="148.9" y="64.2" transform="rotate(-18 148.9 64.2)">I</text>
<text x="149.7" y="63.9" transform="rotate(-13 149.7 63.9)">S</text>
<text x="151.1" y="63.6">T</text>
<text x="154.3" y="63.9" transform="rotate(23 154.3 63.9)">D</text>
<text x="156" y="64.7" transform="rotate(28 156 64.7)">RIVE</text>
<text x="48.9" y="67.6" transform="rotate(-28 48.9 67.6)">TOUR</text>
<text x="142.3" y="67.6" transform="rotate(-28 142.3 67.6)">TOUR</text>
<text x="55.5" y="159.7" transform="rotate(-18 55.5 159.7)">I</text>
<text x="56.3" y="159.4" transform="rotate(-13 56.3 159.4)">S</text>
<text x="57.8" y="159">T</text>
<text x="60.8" y="159.4" transform="rotate(23 60.8 159.4)">D</text>
<text x="62.6" y="160.1" transform="rotate(28 62.6 160.1)">RIVE</text>
<text x="148.9" y="158.9" transform="rotate(-18 148.9 158.9)">I</text>
<text x="149.7" y="158.6" transform="rotate(-13 149.7 158.6)">S</text>
<text x="151.1" y="158.2">T</text>
<text x="154.3" y="158.6" transform="rotate(23 154.3 158.6)">D</text>
<text x="156" y="159.3" transform="rotate(28 156 159.3)">RIVE</text>
<text x="48.9" y="163.1" transform="rotate(-28 48.9 163.1)">TOUR</text>
<text x="142.3" y="162.3" transform="rotate(-28 142.3 162.3)">TOUR</text>
<text x="164.8" y="209" transform="rotate(-18 164.8 209)">I</text>
<text x="165.5" y="208.8" transform="rotate(-13 165.5 208.8)">S</text>
<text x="166.9" y="208.4">T</text>
<text x="170.1" y="208.8" transform="rotate(23 170.1 208.8)">D</text>
<text x="171.8" y="209.5" transform="rotate(28 171.8 209.5)">RIVE</text>
<text x="158.1" y="212.4" transform="rotate(-28 158.1 212.4)">TOUR</text>
</g>
</svg>
